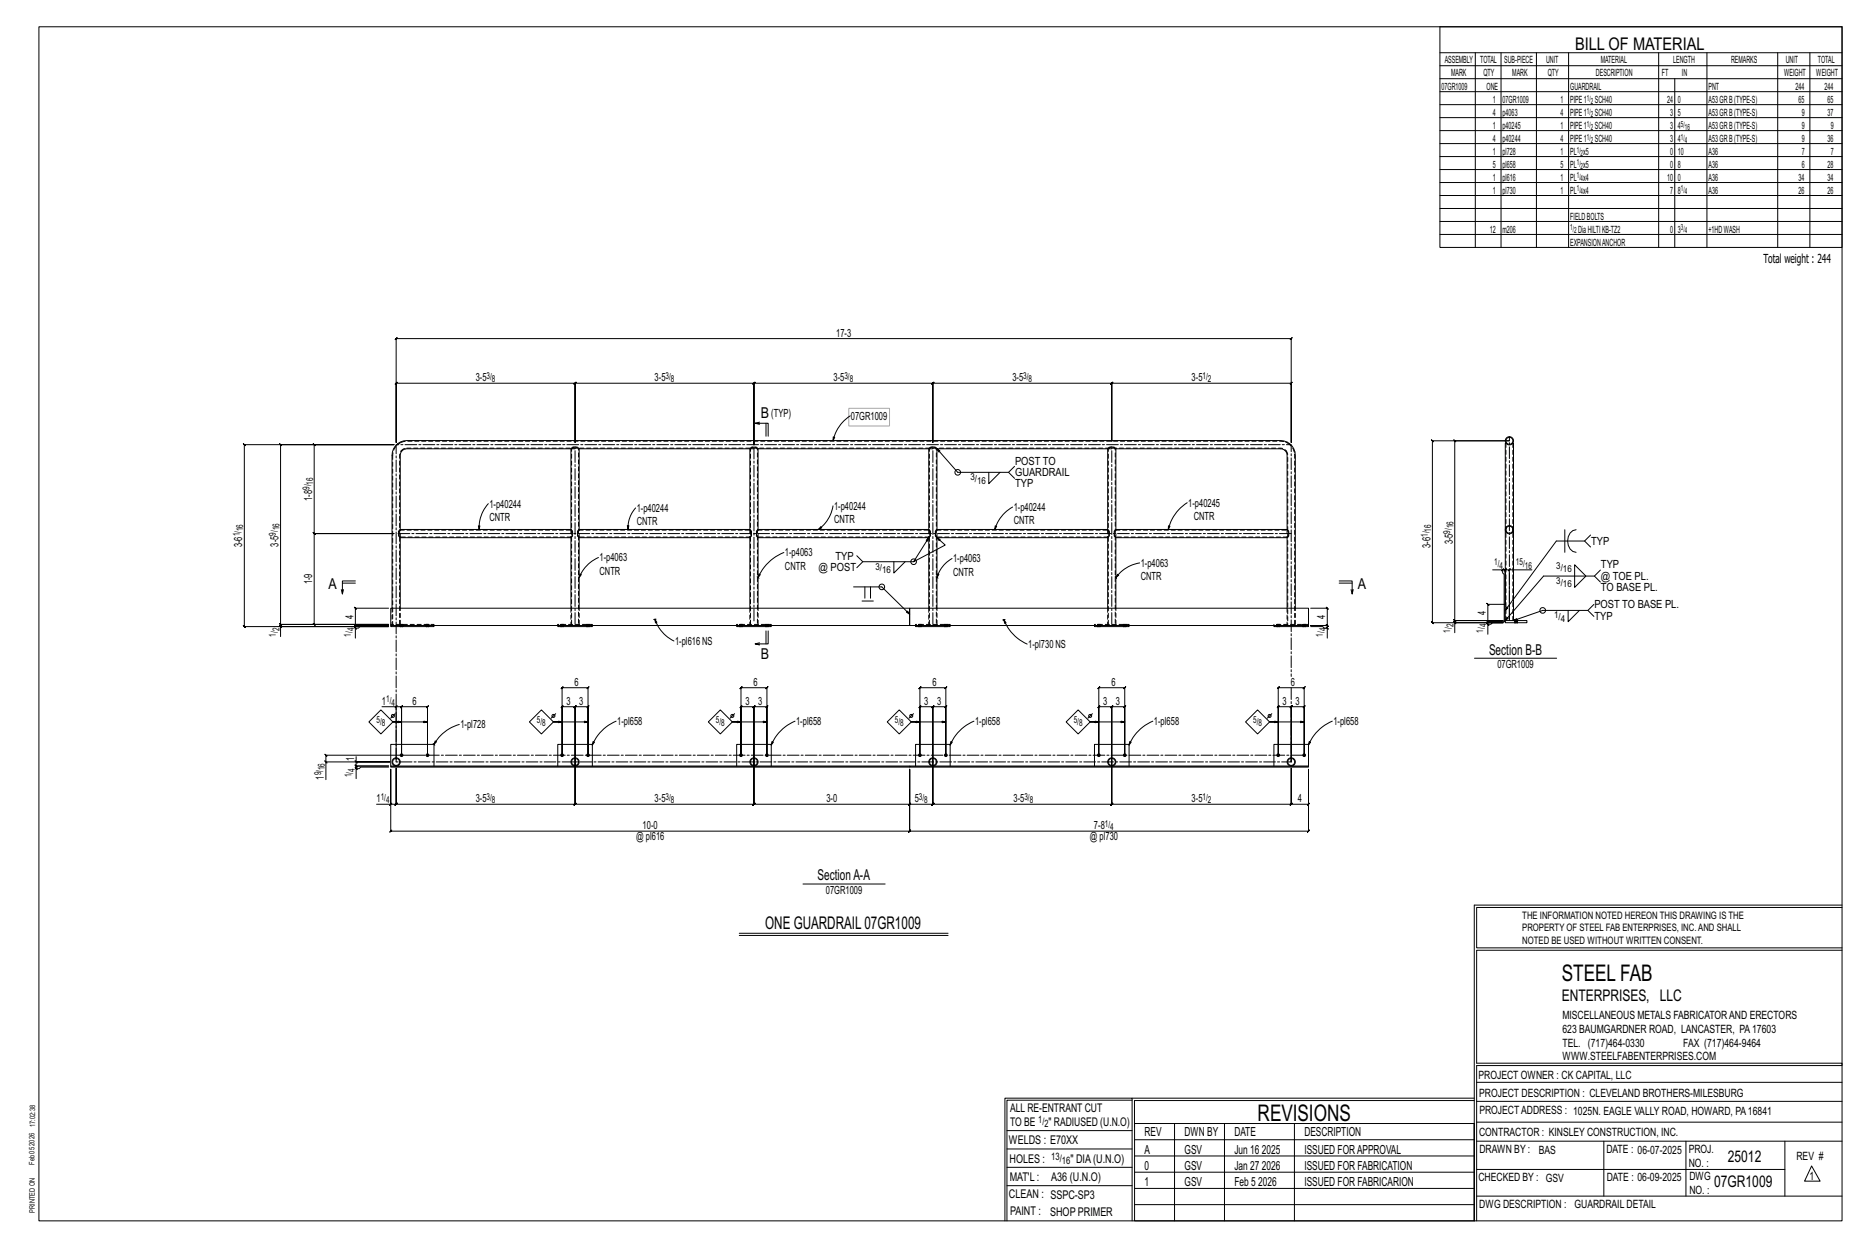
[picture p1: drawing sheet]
<svg xmlns="http://www.w3.org/2000/svg" width="914mm" height="610mm" viewBox="0 0 914 610" stroke-linecap="round" stroke-linejoin="round" font-family="sans-serif">
<g fill="none" stroke="#000" stroke-width=".49">
<path d="M19 13h883v584h-883zM705 13h197v108h-197zM705 26h197M705 32h197M705 39h197M722 26v95M735 26v95M752 26v95M768 26v95M812 26v95M820 39v82M836 26v95"/>
<path d="M870 26v95M886 26v95M705 45h197M705 51h197M705 58h197M705 64h197M705 70h197M705 77h197M705 83h197M705 89h197M705 96h197M705 102h197"/>
<path d="M705 108h197M705 115h197M194 166h-1l1-1v1h438l1-1-1 1v50v-29h1l-1 1v-1h-88h1l-1 1v-1v29v-29h1l-1 1v-1h-87l-1 1 1-1v29v-29l-1 1 1-1h-88h1l-1 1v-1v31v-31h1l-1 1v-1h-88h1l-1 1v-1v29v-29h1l-1 1v-1h-87l-1 1 1-1v29zM193 218h-73l-1-1 1 1v89l-1-1 1 1h70h-53v4M193 218h-56v-1l1 1h-1v88v-1l1 1h-1h53h-53v-1l1 1h-1v1M193 218h-39l-1-1 1 1v43h-1l1 1v-1h39h-39h-1l1 1v-1v45l-1-1 1 1h36M279 220h-81l-2 1v2v36M284 220h83M371 220l-1-1h-2l-1 1v39M371 220v39M371 220h84M372 208l-2-1h6v6"/>
<path d="M372 207h-2M375 207v6M408 214h1l-1 2zM416 203a19 19 0 0 0-8 13M455 220v-1h3l1 1M455 220v39M459 220v39M459 220l10 11h25l3-3M459 220h83M542 220l1-1h2l1 1M542 220v39M546 220v39"/>
<path d="M546 220h82l1 1 1 2v36M737 217v79h-1v8h1v-8M740 217h1v87l2-1h-1l-1 1 14-5h22l3-3M484 231v6l6-6M494 231l3 3M195 260l1-1h83l1 1v2l-1 1h-83l-1-1zM234 257h1v2zM239 246a18 18 0 0 0-4 13M279 259v-39l1-1h3l1 1v39M283 260l1-1h83l1 1v2l-1 1h-83l-1-1zM307 257h1l-1 2zM311 249a14 14 0 0 0-4 10"/>
<path d="M371 259l-1 1v2l1 1h84M371 259h84M402 258l-1 1zM408 247a18 18 0 0 1-7 12M455 259v1v2v1M459 259l-1 1v2l1 1h83M459 259h83M487 257l1 1-1 1zM496 248a18 18 0 0 0-9 11M542 259l1 1v2l-1 1M546 259l-1 1v2l1 1h84M546 259h84"/>
<path d="M572 257h1l-1 2zM581 246a21 21 0 0 0-9 13M630 259l1 1v2l-1 1M766 259v11M772 259a6 6 0 0 0-5 6 6 6 0 0 0 5 5M196 263v35M279 263v35M284 263v35M293 273a18 18 0 0 0-9 10M367 263v35M371 263v35M384 270a23 23 0 0 0-13 13"/>
<path d="M419 272l3 3h25M422 275l-3 3M438 275v5l5-5M455 263l-8 12 16-8-4-4 1 1v1l-1-2v35M455 263v35M466 273a16 16 0 0 0-7 10M542 263v35M546 263v35M558 275a18 18 0 0 0-12 8M630 263v35M731 279h5v1v1v15h-8v-1l1 1h-1v8l1 1-1-1h8M735 279l1-1z"/>
<path d="M736 279h1h-1l1-1v1v17M738 279l1-1zM739 279h-2v-1l-1 1h1v17M750 279h-11v25M771 276l5 6-5 5zM776 265l3 3M779 262l-3 3h-14l-25 34M783 279l-3 3h-24l-19 22 1-2v1l-1 1h10v1h-10v-1M167 288l1 3M168 285h6M174 284h-6v7v-3M190 298h-16l-1-1 1 1v8h-1l1 1v-1h16h-16h-1l1 1v-1v1"/>
<path d="M191 298h254v8h-254zM192 298v-75a7 7 0 0 1 7-7h428a7 7 0 0 1 7 7v75M284 281h1l-1 2zM371 282v1M371 283h1M372 281l-1 2zM418 287h14l13 13M422 294h6M423 287v6M426 287v6M445 298h196v8h-196zM458 282l1 1"/>
<path d="M459 283h.1M459 281h1l-1 2zM546 282v1M546 283h1M547 281h1l-2 2zM642 298h8l-1-1 1 1v8h-1l1 1v-1h-8h8h-1l1 1v-1v1M656 284h6v7v-3M656 285h6M661 288l1 3M768 299v5l5-5M777 299l3 3M780 282l3 3"/>
<path d="M137 306l1 1zM173 307l1 1zM190 307h-14h-1h-1v5M191 306v1h21v-1M196 305v1M196 307h.1M197 305v1M197 307h.1M209 305v1M209 307h.1M210 305v1M210 307h.1"/>
<path d="M273 306v1h17v-1M274 305v1M274 307h.1M276 305v1M276 307h.1M287 305v1M287 307h.1M289 305v1M289 307h.1M321 303l1 1-1 1zM321 303a18 18 0 0 0 9 11M321 303h-1"/>
<path d="M321 303h.1M361 306v1h17v-1M362 305v1M362 307h.1M363 305v1M363 307h.1M372 314l-2 1M375 305v1M375 307h.1M375 309v6M376 309v6h-6l2 1M376 305v1"/>
<path d="M376 307h.1M448 306v1h17v-1M450 305v1M450 307h.1M451 305v1M451 307h.1M462 305v1M462 307h.1M464 305v1M464 307h.1M491 303l1 2zM491 303a22 22 0 0 0 12 12"/>
<path d="M491 303h.1M492 303h-1M536 306v1h17v-1M537 305v1M537 307h.1M539 305v1M539 307h.1M550 305v1M550 307h.1M551 305v1M551 307h.1M624 306v1h17v-1"/>
<path d="M625 305v1M625 307h.1M626 305v1M626 307h.1M638 305v1M638 307h.1M639 305v1M639 307h.1M642 307h5h1h2v5M649 307l1 1zM712 304l1 1zM712 305v-1h1l-1-1v1h24h-24h1l-1-1v1v-88h1l-1-1v1h27h-38v-1l1 1h-1v89v-1l1 1h-1h35h-5h-1h-2v5"/>
<path d="M728 305l1 1zM735 304h-7l1 1-1-1v1M736 305h-24v5M741 304h.1M741 305h.1M743 304h.1M743 305h.1M275 336v1l1-1h-1h13l-1 1 1-1v33v-23v-1l-1 1h1h-7l1-1-1 1v27v-27l1-1-1 1h-6l1-1-1 1v23zM363 336l-1 1 1-1h12v1l1-1h-1v33v-23l1-1-1 1h-6l1-1-1 1v27v-27l1-1-1 1h-6v-1l-1 1h1v23zM450 336v1l1-1h-1h13l-1 1 1-1v33v-23v-1l-1 1h1h-6v-1l-1 1h1v27v-27v-1l-1 1h1h-7l1-1-1 1v23zM538 336h13l-1 1 1-1v33v-23v-1l-1 1h1h-7l1-1-1 1v27v-27l1-1-1 1h-6v-1l-1 1h1v23v-33l-1 1zM626 336l-1 1 1-1h12v1l1-1h-1v33v-23l1-1-1 1h-6l1-1-1 1v27v-27l1-1-1 1h-6v-1l-1 1h1v23z"/>
<path d="M722 322h40M181 353l5-6 6 6-6 6zM187 346h7v27M193 349l-2 2M194 346h-1l1-1zM194 346h3h-1l1-1v1v23v-23h-1l1-1v1h12l1-1-1 1v23M197 353h-5h17M225 354a21 21 0 0 0-13 10M259 353l6-6 6 6-6 6zM272 349l-2 2M275 353h-4h17M302 353a22 22 0 0 0-12 12"/>
<path d="M347 353l6-6 5 6-5 6zM360 349l-3 2M363 353h-5h17M389 353a22 22 0 0 0-11 12M434 353l6-6 6 6-6 6zM447 349l-2 2M450 353h-4h17M477 353a22 22 0 0 0-12 12M522 353l6-6 6 6-6 6zM535 349l-2 2M538 353h-4h17M564 353a22 22 0 0 0-11 12"/>
<path d="M616 347l5 6-5 6-6-6zM623 349l-3 2M626 353h-5h17M652 353a22 22 0 0 0-12 12M159 372l1 1zM174 376l1 1zM174 372l1 1zM174 370v3h17h-31v8M174 373v2v-1l1 1h-1h16h-16v-1l1 1h-1v1M190 375h-13l-1 1h-2v5M191 375h254h-254zM191 375v-11h21v11"/>
<path d="M208 369h-48h-1l1 1v-1v4M212 364h.1M212 364l1 1M213 363h1l-2 1zM273 375v-11h17v11M290 363h1l-1 2zM361 375v-11h17v11M378 363h1l-1 2zM445 375h196h-196zM448 375v-11h17v11M465 363h1l-1 2zM536 375v-11h17v11"/>
<path d="M553 363h1l-1 2zM624 375v-11h17v11M641 363h1l-2 2zM184 393h7v-17v31l1-1-1 1h254l1-1-1 1v-31v31l1-1-1 1h196h-1l1-1v1v-31v17l-1 1 1-1h-9h1l-1 1v-1v-17v17h1l-1 1v-1h-88h1l-1 1v-1v-20v20h1l-1 1v-1h-87l-1 1 1-1v-20v20l-1 1 1-1h-12h1l-1 1v-1v-17v17h1l-1 1v-1h-76h1l-1 1v-1v-20v20h1l-1 1v-1h-88h1l-1 1v-1v-20v20h1l-1 1v-1h-87l-1 1 1-1v-17v17l-1 1 1-1h-3M191 393v1l1-1zM393 432h40M362 457h102M362 458h102M722 443v154M722 443h180M902 444h-179v20h179M902 465h-179v55h179v1h-179v76"/>
<path d="M554 538h-61v59M554 537h168M722 538h-167v13M723 539h179M723 530h179M493 553h61M555 550h167v47h-167zM555 558h167M575 550v47M599 550v47M634 550v47M723 549h179"/>
<path d="M723 558h179M785 558v27M825 558v27M874 558v27M493 571h61M493 562h61M555 573h167M555 566h167M723 572h151M887 570l4 8h-8zM492 597v-60h62v60M493 580h61"/>
<path d="M555 589h167M555 581h167M723 585h179"/>
<circle cx="739" cy="216" r="1.7"/>
<circle cx="739" cy="216" r="2"/>
<circle cx="469" cy="231" r="1.4"/>
<circle cx="739" cy="259" r="1.7"/>
<circle cx="739" cy="259" r="2"/>
<circle cx="447" cy="275" r="1.4"/>
<circle cx="432" cy="287" r="1.4"/>
<circle cx="755" cy="299" r="1.4"/>
<circle cx="192" cy="350" r=".7"/>
<circle cx="271" cy="350" r=".7"/>
<circle cx="358" cy="350" r=".7"/>
<circle cx="446" cy="350" r=".7"/>
<circle cx="534" cy="350" r=".7"/>
<circle cx="621" cy="350" r=".7"/>
<circle cx="194" cy="373" r="2"/>
<circle cx="194" cy="373" r="1.7"/>
<circle cx="281" cy="373" r="2"/>
<circle cx="281" cy="373" r="1.7"/>
<circle cx="369" cy="373" r="1.7"/>
<circle cx="369" cy="373" r="2"/>
<circle cx="457" cy="373" r="1.7"/>
<circle cx="457" cy="373" r="2"/>
<circle cx="544" cy="373" r="1.7"/>
<circle cx="544" cy="373" r="2"/>
<circle cx="632" cy="373" r="1.7"/>
<circle cx="632" cy="373" r="2"/>
</g>
<g fill="#000" stroke="#000" stroke-width=".49">
<circle cx="197" cy="369" r=".7"/>
<circle cx="209" cy="369" r=".7"/>
<circle cx="275" cy="369" r=".7"/>
<circle cx="288" cy="369" r=".7"/>
<circle cx="363" cy="369" r=".7"/>
<circle cx="375" cy="369" r=".7"/>
<circle cx="450" cy="369" r=".7"/>
<circle cx="463" cy="369" r=".7"/>
<circle cx="538" cy="369" r=".7"/>
<circle cx="551" cy="369" r=".7"/>
<circle cx="626" cy="369" r=".7"/>
<circle cx="638" cy="369" r=".7"/>
</g>
<g fill="none" stroke="#000" stroke-width=".49" stroke-dasharray="2 1.4">
<path d="M194 218l-2 5M196 217l-2 1M199 219h428l3 2M279 220h5M280 219h.1M280 219h1M281 219h.1M282 219l1 1v86M367 220h4M367 219h1M368 219h.1M370 219l1 1v86"/>
<path d="M455 220h4M455 219h.1M455 219h1M456 219h.1M457 219l1 1v86M542 220h4M543 219h.1M543 219h1M544 219h.1M545 219l1 1v86M628 216h-429l-3 1M631 217l-3-1"/>
<path d="M737 217v87M192 223v83M196 221l3-2M630 221v2v83M634 221l-3-4M196 259h83M279 259v4M279 259h1M280 259v1M280 260h.1M283 259h84M367 259v4"/>
<path d="M367 259h.1M367 259v1M367 260h.1M367 260h1M371 259h84M455 259v4M455 259h.1M455 259v1M455 260h.1M459 259h83M542 259v4M542 259h.1"/>
<path d="M542 259v1M542 260h1M543 260h.1M546 259h84M630 259v4M630 259h.1M630 259v1M630 260h.1M630 260h1M737 260h.1M737 258v1M740 259v-1"/>
<path d="M741 259h.1M195 260l1-1M195 262h.1M196 262h-1M196 262h.1M196 263v-1M196 263v-4M196 263h.1M280 263h-84M280 262v1M283 260v-1M283 262h.1"/>
<path d="M283 263v-1M284 263v-4M284 263h-1M367 263h-83M368 260h.1M368 262l-1 1M370 260l1-1M370 262h.1M371 262h-1M371 262h.1M371 263v-1M371 263v-4"/>
<path d="M371 263h.1M455 263h-84M455 262v1M458 260l1-1M458 262h.1M459 263l-1-1M459 263v-4M459 263h.1M542 263h-83M543 262l-1 1M545 260l1-1M545 262h.1"/>
<path d="M546 262h-1M546 262h.1M546 263v-1M546 263v-4M546 263h.1M630 263h-84M631 260h.1M631 262l-1 1M740 260h.1M192 298v8M279 298v8M367 298v8"/>
<path d="M455 298v8M542 298v8M630 298v8M196 306v-83v-2M196 306v1M196 305h.1M196 306v-8M196 305v2M197 305v2zM197 305l-1 2M197 307h-1M197 305v2"/>
<path d="M197 305h.1M197 307h.1M197 307v-1M209 306v1M209 305h.1M209 305v2M209 305l1 2zM209 307h.1M210 305v2M210 305h.1M210 307h.1M210 307v-1"/>
<path d="M212 306h-21M273 306h.1M274 306v1M274 305h1M275 305l-1 2M275 305v2M275 305v2zM275 307h.1M276 305v2M276 305h.1M276 307h.1M276 307v-1"/>
<path d="M280 306v-87M284 306v-8M287 306v1M287 305h.1M287 305v2M288 305l-1 2M288 305v2zM288 307h.1M288 305v2M288 305h1M289 307h-1M289 307v-1"/>
<path d="M290 306h-17M361 306h.1M362 306v1M362 305h.1M362 305v2M363 305v2zM363 305l-1 2M363 307h-1M363 305v2M363 305h.1M363 307h.1M363 307v-1"/>
<path d="M367 306v-87M371 306v-8M375 306v1M375 305h.1M375 305v2M375 305l1 2zM375 307h.1M376 305v2M376 305h.1M376 307h.1M376 307v-1M378 306h-17"/>
<path d="M448 306h.1M450 306v1M450 305h.1M450 305v2M450 305l1 2zM450 307h.1M451 305v2M451 305h.1M451 307h.1M451 307v-1M455 306v-87M459 306v-8"/>
<path d="M462 306v1M462 305h.1M463 305l-1 2M463 305v2zM463 305v2M463 307h.1M464 305h.1M464 307h.1M464 307v-1M465 306h-17M536 306h.1M537 306v1"/>
<path d="M537 305h.1M537 305v2M538 305l-1 2M538 305v2zM538 307h.1M538 305v2M538 305h1M539 307h-1M539 307v-1M543 306v-87M546 306v-8M550 306v1"/>
<path d="M550 305h.1M550 305v2M551 305v2zM551 305l-1 2M551 307h-1M551 305v2M551 305h.1M551 307h.1M551 307v-1M553 306h-17M625 306v1M625 305h.1"/>
<path d="M625 305v2M626 305v2zM626 305l-1 2M626 307h-1M626 305v2M626 305h.1M626 307h.1M626 307v-1M634 306v-85M634 306v-8M638 306v1M638 305h.1"/>
<path d="M638 305v2M638 305l1 2zM638 307h.1M639 305v2M639 305h.1M639 307h.1M639 307v-1M641 306h-17M741 304v-87M741 304v1M741 304h1M742 304l-1 1"/>
<path d="M742 304v1M742 304v1zM742 305h.1M743 304v1M743 304h.1M743 305h.1M743 305v-1M194 371h.1M281 375h.1M369 375h.1M457 375h.1M544 375h.1"/>
<path d="M632 371h.1"/>
</g>
<path d="M415 200h20v8h-20z" fill="none" stroke="#f0f" stroke-width=".5"/>
<path d="M632 261h-438M281 306v-88M369 304v-88M457 306v-88M544 306v-88M739 304v-90M632 336v37h-438v-155h438v113M209 369h429" fill="none" stroke="#000" stroke-width=".49" stroke-dasharray="5.8 1 1 1"/>
<g font-size="11.2">
<text x="764" y="480">STEEL FAB</text>
<text x="616" y="548">REVISIONS</text>
</g>
<g font-size="8.6">
<text x="771" y="24">BILL OF MATERIAL</text>
<text x="375" y="455">ONE GUARDRAIL07GR1009</text>
</g>
<g font-size="7.9">
<text x="765" y="490">ENTERPRISES, LLC</text>
<text x="846" y="569">25012</text>
<text x="839" y="581">07GR1009</text>
</g>
<g font-size="7.3">
<text x="372" y="205">B</text>
<text x="161" y="288">A</text>
<text x="665" y="288">A</text>
<text x="372" y="322">B</text>
<text x="729" y="320">Section B-B</text>
<text x="400" y="431">SectionA-A</text>
</g>
<g font-size="6.1">
<text x="863" y="129">Total weight : 244</text>
<text x="560" y="556">REV</text>
<text x="580" y="556">DWN BY</text>
<text x="604" y="556">DATE</text>
<text x="639" y="556">DESCRIPTION</text>
<text x="560" y="564">A</text>
<text x="580" y="564">GSV</text>
<text x="604" y="564">Jun 16</text>
<text x="618" y="564">2025</text>
<text x="639" y="564">ISSUED FORAPPROVAL</text>
<text x="560" y="572">0</text>
<text x="580" y="572">GSV</text>
<text x="604" y="572">Jan 27</text>
<text x="618" y="572">2026</text>
<text x="639" y="572">ISSUED FOR FABRICATION</text>
<text x="560" y="580">1</text>
<text x="580" y="580">GSV</text>
<text x="604" y="580">Feb 5</text>
<text x="616" y="580">2026</text>
<text x="639" y="580">ISSUED FOR FABRICARION</text>
</g>
<g font-size="5.9">
<text x="494" y="560">WELDS : E70XX</text>
<text x="494" y="569">HOLES :</text>
<text x="524" y="569">&quot; DIA(U.N.O)</text>
<text x="494" y="578">MAT'L :</text>
<text x="515" y="578">A36 (U.N.O)</text>
<text x="494" y="586">CLEAN : SSPC-SP3</text>
<text x="495" y="595">PAINT :</text>
<text x="514" y="595">SHOP PRIMER</text>
</g>
<g font-size="5.8">
<text x="494" y="544">ALL RE-ENTRANT CUT</text>
<text x="494" y="551">TO BE</text>
<text x="513" y="551">&quot; RADIUSED (U.N.O)</text>
</g>
<g font-size="5.6">
<text x="765" y="499">MISCELLANEOUS METALS FABRICATORAND ERECTORS</text>
<text x="765" y="505">623 BAUMGARDNER ROAD, LANCASTER, PA17603</text>
<text x="765" y="512">TEL. (717)464-0330</text>
<text x="824" y="512">FAX (717)464-9464</text>
<text x="765" y="519">WWW.STEELFABENTERPRISES.COM</text>
<text x="724" y="528">PROJECT OWNER : CK CAPITAL, LLC</text>
<text x="724" y="537">PROJECT DESCRIPTION : CLEVELAND BROTHERS-MILESBURG</text>
<text x="724" y="545">PROJECTADDRESS : 1025N. EAGLE VALLY ROAD, HOWARD, PA16841</text>
<text x="724" y="556">CONTRACTOR : KINSLEY CONSTRUCTION, INC.</text>
<text x="724" y="564">DRAWN BY :</text>
<text x="753" y="564">BAS</text>
<text x="786" y="564">DATE : 06-07-2025</text>
<text x="827" y="564">PROJ.</text>
<text x="879" y="568">REV #</text>
<text x="827" y="571">NO. :</text>
<text x="724" y="578">CHECKED BY : GSV</text>
<text x="787" y="578">DATE : 06-09-2025</text>
<text x="827" y="578">DWG</text>
<text x="886" y="578">1</text>
<text x="827" y="584">NO. :</text>
<text x="724" y="591">DWG DESCRIPTION : GUARDRAIL DETAIL</text>
</g>
<g font-size="5.5">
<text x="409" y="165">17-3</text>
<text x="233" y="187">3-5</text>
<text x="320" y="187">3-5</text>
<text x="408" y="187">3-5</text>
<text x="496" y="187">3-5</text>
<text x="583" y="187">3-5</text>
<text x="378" y="204">(TYP)</text>
<text x="417" y="205">07GR1009</text>
<text x="497" y="227">POST TO</text>
<text x="497" y="233">GUARDRAIL</text>
<text x="497" y="238">TYP</text>
<text x="153" y="245" transform="rotate(-90 153 245)">1-8</text>
<text x="240" y="248">1-p40244</text>
<text x="312" y="250">1-p40244</text>
<text x="408" y="249">1-p40244</text>
<text x="496" y="250">1-p40244</text>
<text x="582" y="248">1-p40245</text>
<text x="240" y="255">CNTR</text>
<text x="312" y="257">CNTR</text>
<text x="408" y="256">CNTR</text>
<text x="496" y="257">CNTR</text>
<text x="584" y="254">CNTR</text>
<text x="119" y="268" transform="rotate(-90 119 268)">3-6</text>
<text x="136" y="267" transform="rotate(-90 136 267)">3-5</text>
<text x="700" y="268" transform="rotate(-90 700 268)">3-6</text>
<text x="711" y="266" transform="rotate(-90 711 266)">3-5</text>
<text x="779" y="266">TYP</text>
<text x="293" y="275">1-p4063</text>
<text x="384" y="272">1-p4063</text>
<text x="409" y="274">TYP</text>
<text x="467" y="275">1-p4063</text>
<text x="293" y="281">CNTR</text>
<text x="384" y="279">CNTR</text>
<text x="401" y="279">@ POST</text>
<text x="467" y="282">CNTR</text>
<text x="558" y="277">1-p4063</text>
<text x="784" y="278">TYP</text>
<text x="153" y="286" transform="rotate(-90 153 286)">1-9</text>
<text x="558" y="284">CNTR</text>
<text x="784" y="284">@ TOE PL.</text>
<text x="784" y="289">TO BASE PL.</text>
<text x="780" y="298">POST TO BASE PL.</text>
<text x="173" y="303" transform="rotate(-90 173 303)">4</text>
<text x="649" y="303" transform="rotate(-90 649 303)">4</text>
<text x="727" y="301" transform="rotate(-90 727 301)">4</text>
<text x="780" y="303">TYP</text>
<text x="330" y="316">1-pl616 NS</text>
<text x="503" y="317">1-pl730 NS</text>
<text x="733" y="327">07GR1009</text>
<text x="281" y="335">6</text>
<text x="369" y="335">6</text>
<text x="456" y="335">6</text>
<text x="544" y="335">6</text>
<text x="632" y="335">6</text>
<text x="187" y="345">1</text>
<text x="202" y="345">6</text>
<text x="277" y="345">3</text>
<text x="284" y="345">3</text>
<text x="365" y="345">3</text>
<text x="371" y="345">3</text>
<text x="452" y="345">3</text>
<text x="459" y="345">3</text>
<text x="540" y="345">3</text>
<text x="546" y="345">3</text>
<text x="628" y="345">3</text>
<text x="634" y="345">3</text>
<text x="225" y="356">1-pl728</text>
<text x="302" y="355">1-pl658</text>
<text x="390" y="355">1-pl658</text>
<text x="477" y="355">1-pl658</text>
<text x="565" y="355">1-pl658</text>
<text x="653" y="355">1-pl658</text>
<text x="173" y="372" transform="rotate(-90 173 372)">1</text>
<text x="159" y="381" transform="rotate(-90 159 381)">1</text>
<text x="184" y="392">1</text>
<text x="233" y="392">3-5</text>
<text x="320" y="392">3-5</text>
<text x="405" y="392">3-0</text>
<text x="448" y="392">5</text>
<text x="496" y="392">3-5</text>
<text x="583" y="392">3-5</text>
<text x="635" y="392">4</text>
<text x="315" y="406">10-0</text>
<text x="536" y="406">7-8</text>
<text x="311" y="411">@ pl616</text>
<text x="533" y="411">@ pl730</text>
<text x="404" y="437">07GR1009</text>
</g>
<g font-size="5">
<text x="745" y="450">THE INFORMATION NOTED HEREON THIS DRAWING IS THE</text>
<text x="745" y="456">PROPERTY OF STEEL FAB ENTERPRISES, INC.AND SHALL</text>
<text x="745" y="462">NOTED BE USED WITHOUT WRITTEN CONSENT.</text>
<text x="508" y="550">1/</text>
<text x="511" y="551">2</text>
<text x="515" y="568">13/</text>
<text x="520" y="570">16</text>
</g>
<g font-size="4.9">
<text x="707" y="31">ASSEMBLY</text>
<text x="725" y="31">TOTAL</text>
<text x="736" y="31">SUB-PIECE</text>
<text x="757" y="31">UNIT</text>
<text x="784" y="31">MATERIAL</text>
<text x="819" y="31">LENGTH</text>
<text x="847" y="31">REMARKS</text>
<text x="874" y="31">UNIT</text>
<text x="890" y="31">TOTAL</text>
<text x="710" y="37">MARK</text>
<text x="726" y="37">QTY</text>
<text x="740" y="37">MARK</text>
<text x="758" y="37">QTY</text>
<text x="781" y="37">DESCRIPTION</text>
<text x="814" y="37">FT</text>
<text x="823" y="37">IN</text>
<text x="873" y="37">WEIGHT</text>
<text x="889" y="37">WEIGHT</text>
<text x="706" y="44">07GR1009</text>
<text x="728" y="44">ONE</text>
<text x="769" y="44">GUARDRAIL</text>
<text x="836" y="44">PNT</text>
<text x="879" y="44">244</text>
<text x="893" y="44">244</text>
<text x="731" y="50">1</text>
<text x="736" y="50">07GR1009</text>
<text x="764" y="50">1</text>
<text x="769" y="50">PIPE1</text>
<text x="781" y="50">SCH40</text>
<text x="816" y="50">24</text>
<text x="821" y="50">0</text>
<text x="836" y="50">A53GRB(TYPE-S)</text>
<text x="880" y="50">65</text>
<text x="895" y="50">65</text>
<text x="731" y="57">4</text>
<text x="736" y="57">p4063</text>
<text x="764" y="57">4</text>
<text x="769" y="57">PIPE1</text>
<text x="781" y="57">SCH40</text>
<text x="818" y="57">3</text>
<text x="821" y="57">5</text>
<text x="836" y="57">A53GRB(TYPE-S)</text>
<text x="882" y="57">9</text>
<text x="895" y="57">37</text>
<text x="731" y="63">1</text>
<text x="736" y="63">p40245</text>
<text x="764" y="63">1</text>
<text x="769" y="63">PIPE1</text>
<text x="781" y="63">SCH40</text>
<text x="818" y="63">3</text>
<text x="821" y="63">4</text>
<text x="836" y="63">A53GRB(TYPE-S)</text>
<text x="882" y="63">9</text>
<text x="896" y="63">9</text>
<text x="731" y="69">4</text>
<text x="736" y="69">p40244</text>
<text x="764" y="69">4</text>
<text x="769" y="69">PIPE1</text>
<text x="781" y="69">SCH40</text>
<text x="818" y="69">3</text>
<text x="821" y="69">4</text>
<text x="836" y="69">A53GRB(TYPE-S)</text>
<text x="882" y="69">9</text>
<text x="895" y="69">36</text>
<text x="731" y="76">1</text>
<text x="736" y="76">pl728</text>
<text x="764" y="76">1</text>
<text x="769" y="76">PL x5</text>
<text x="818" y="76">0</text>
<text x="821" y="76">10</text>
<text x="836" y="76">A36</text>
<text x="882" y="76">7</text>
<text x="896" y="76">7</text>
<text x="731" y="82">5</text>
<text x="736" y="82">pl658</text>
<text x="764" y="82">5</text>
<text x="769" y="82">PL x5</text>
<text x="818" y="82">0</text>
<text x="821" y="82">8</text>
<text x="836" y="82">A36</text>
<text x="882" y="82">6</text>
<text x="895" y="82">28</text>
<text x="731" y="88">1</text>
<text x="736" y="88">pl616</text>
<text x="764" y="88">1</text>
<text x="769" y="88">PL x4</text>
<text x="816" y="88">10</text>
<text x="821" y="88">0</text>
<text x="836" y="88">A36</text>
<text x="880" y="88">34</text>
<text x="895" y="88">34</text>
<text x="731" y="95">1</text>
<text x="736" y="95">pl730</text>
<text x="764" y="95">1</text>
<text x="769" y="95">PL x4</text>
<text x="818" y="95">7</text>
<text x="821" y="95">8</text>
<text x="836" y="95">A36</text>
<text x="880" y="95">26</text>
<text x="895" y="95">26</text>
<text x="769" y="107">FIELDBOLTS</text>
<text x="729" y="114">12</text>
<text x="736" y="114">m206</text>
<text x="772" y="114">DiaHILTIKB-TZ2</text>
<text x="818" y="114">0</text>
<text x="821" y="114">3</text>
<text x="836" y="114">+1HDWASH</text>
<text x="769" y="120">EXPANSIONANCHOR</text>
</g>
<g font-size="4.7">
<text x="238" y="185">3/</text>
<text x="326" y="185">3/</text>
<text x="413" y="185">3/</text>
<text x="501" y="185">3/</text>
<text x="589" y="185">1/</text>
<text x="241" y="187">8</text>
<text x="328" y="187">8</text>
<text x="416" y="187">8</text>
<text x="504" y="187">8</text>
<text x="591" y="187">2</text>
<text x="152" y="240" transform="rotate(-90 152 240)">9/</text>
<text x="153" y="237" transform="rotate(-90 153 237)">16</text>
<text x="475" y="235">3/</text>
<text x="478" y="237">16</text>
<text x="117" y="262" transform="rotate(-90 117 262)">1/</text>
<text x="119" y="260" transform="rotate(-90 119 260)">16</text>
<text x="135" y="262" transform="rotate(-90 135 262)">9/</text>
<text x="137" y="260" transform="rotate(-90 137 260)">16</text>
<text x="699" y="263" transform="rotate(-90 699 263)">1/</text>
<text x="701" y="260" transform="rotate(-90 701 260)">16</text>
<text x="710" y="261" transform="rotate(-90 710 261)">9/</text>
<text x="712" y="258" transform="rotate(-90 712 258)">16</text>
<text x="429" y="279">3/</text>
<text x="432" y="280">16</text>
<text x="731" y="277">1/</text>
<text x="734" y="278">4</text>
<text x="742" y="277">15/</text>
<text x="746" y="278">16</text>
<text x="762" y="278">3/</text>
<text x="765" y="280">16</text>
<text x="762" y="286">3/</text>
<text x="765" y="287">16</text>
<text x="761" y="302">1/</text>
<text x="764" y="304">4</text>
<text x="135" y="311" transform="rotate(-90 135 311)">1/</text>
<text x="137" y="309" transform="rotate(-90 137 309)">2</text>
<text x="172" y="311" transform="rotate(-90 172 311)">1/</text>
<text x="173" y="309" transform="rotate(-90 173 309)">4</text>
<text x="647" y="311" transform="rotate(-90 647 311)">1/</text>
<text x="649" y="309" transform="rotate(-90 649 309)">4</text>
<text x="710" y="310" transform="rotate(-90 710 310)">1/</text>
<text x="712" y="307" transform="rotate(-90 712 307)">2</text>
<text x="726" y="310" transform="rotate(-90 726 310)">1/</text>
<text x="728" y="307" transform="rotate(-90 728 307)">4</text>
<text x="189" y="344">1/</text>
<text x="192" y="345">4</text>
<text x="184" y="354">5/</text>
<text x="263" y="354">5/</text>
<text x="350" y="354">5/</text>
<text x="438" y="354">5/</text>
<text x="526" y="354">5/</text>
<text x="613" y="354">5/</text>
<text x="187" y="355">8</text>
<text x="265" y="355">8</text>
<text x="353" y="355">8</text>
<text x="441" y="355">8</text>
<text x="528" y="355">8</text>
<text x="616" y="355">8</text>
<text x="159" y="377" transform="rotate(-90 159 377)">16</text>
<text x="174" y="378" transform="rotate(-90 174 378)">4</text>
<text x="157" y="379" transform="rotate(-90 157 379)">9/</text>
<text x="172" y="380" transform="rotate(-90 172 380)">1/</text>
<text x="186" y="391">1/</text>
<text x="189" y="393">4</text>
<text x="238" y="391">3/</text>
<text x="241" y="393">8</text>
<text x="326" y="391">3/</text>
<text x="328" y="393">8</text>
<text x="450" y="391">3/</text>
<text x="452" y="393">8</text>
<text x="501" y="391">3/</text>
<text x="504" y="393">8</text>
<text x="589" y="391">1/</text>
<text x="591" y="393">2</text>
<text x="541" y="404">1/</text>
<text x="543" y="406">4</text>
</g>
<g font-size="4.2">
<text x="777" y="49">1/</text>
<text x="779" y="51">2</text>
<text x="777" y="56">1/</text>
<text x="779" y="57">2</text>
<text x="777" y="62">1/</text>
<text x="779" y="63">2</text>
<text x="823" y="62">5/</text>
<text x="825" y="63">16</text>
<text x="777" y="68">1/</text>
<text x="779" y="70">2</text>
<text x="823" y="68">1/</text>
<text x="825" y="70">4</text>
<text x="772" y="75">1/</text>
<text x="774" y="76">2</text>
<text x="772" y="81">1/</text>
<text x="774" y="82">2</text>
<text x="772" y="87">1/</text>
<text x="774" y="89">4</text>
<text x="772" y="94">1/</text>
<text x="774" y="95">4</text>
<text x="823" y="94">1/</text>
<text x="825" y="95">4</text>
<text x="769" y="113">1/</text>
<text x="823" y="113">3/</text>
<text x="770" y="114">2</text>
<text x="825" y="114">4</text>
</g>
<g font-size="3.7">
<text x="17" y="551" transform="rotate(-90 17 551)">17:02:38</text>
<text x="17" y="561" transform="rotate(-90 17 561)">2026</text>
<text x="17" y="570" transform="rotate(-90 17 570)">Feb 05</text>
<text x="17" y="593" transform="rotate(-90 17 593)">PRINTED ON</text>
</g>
</svg>
